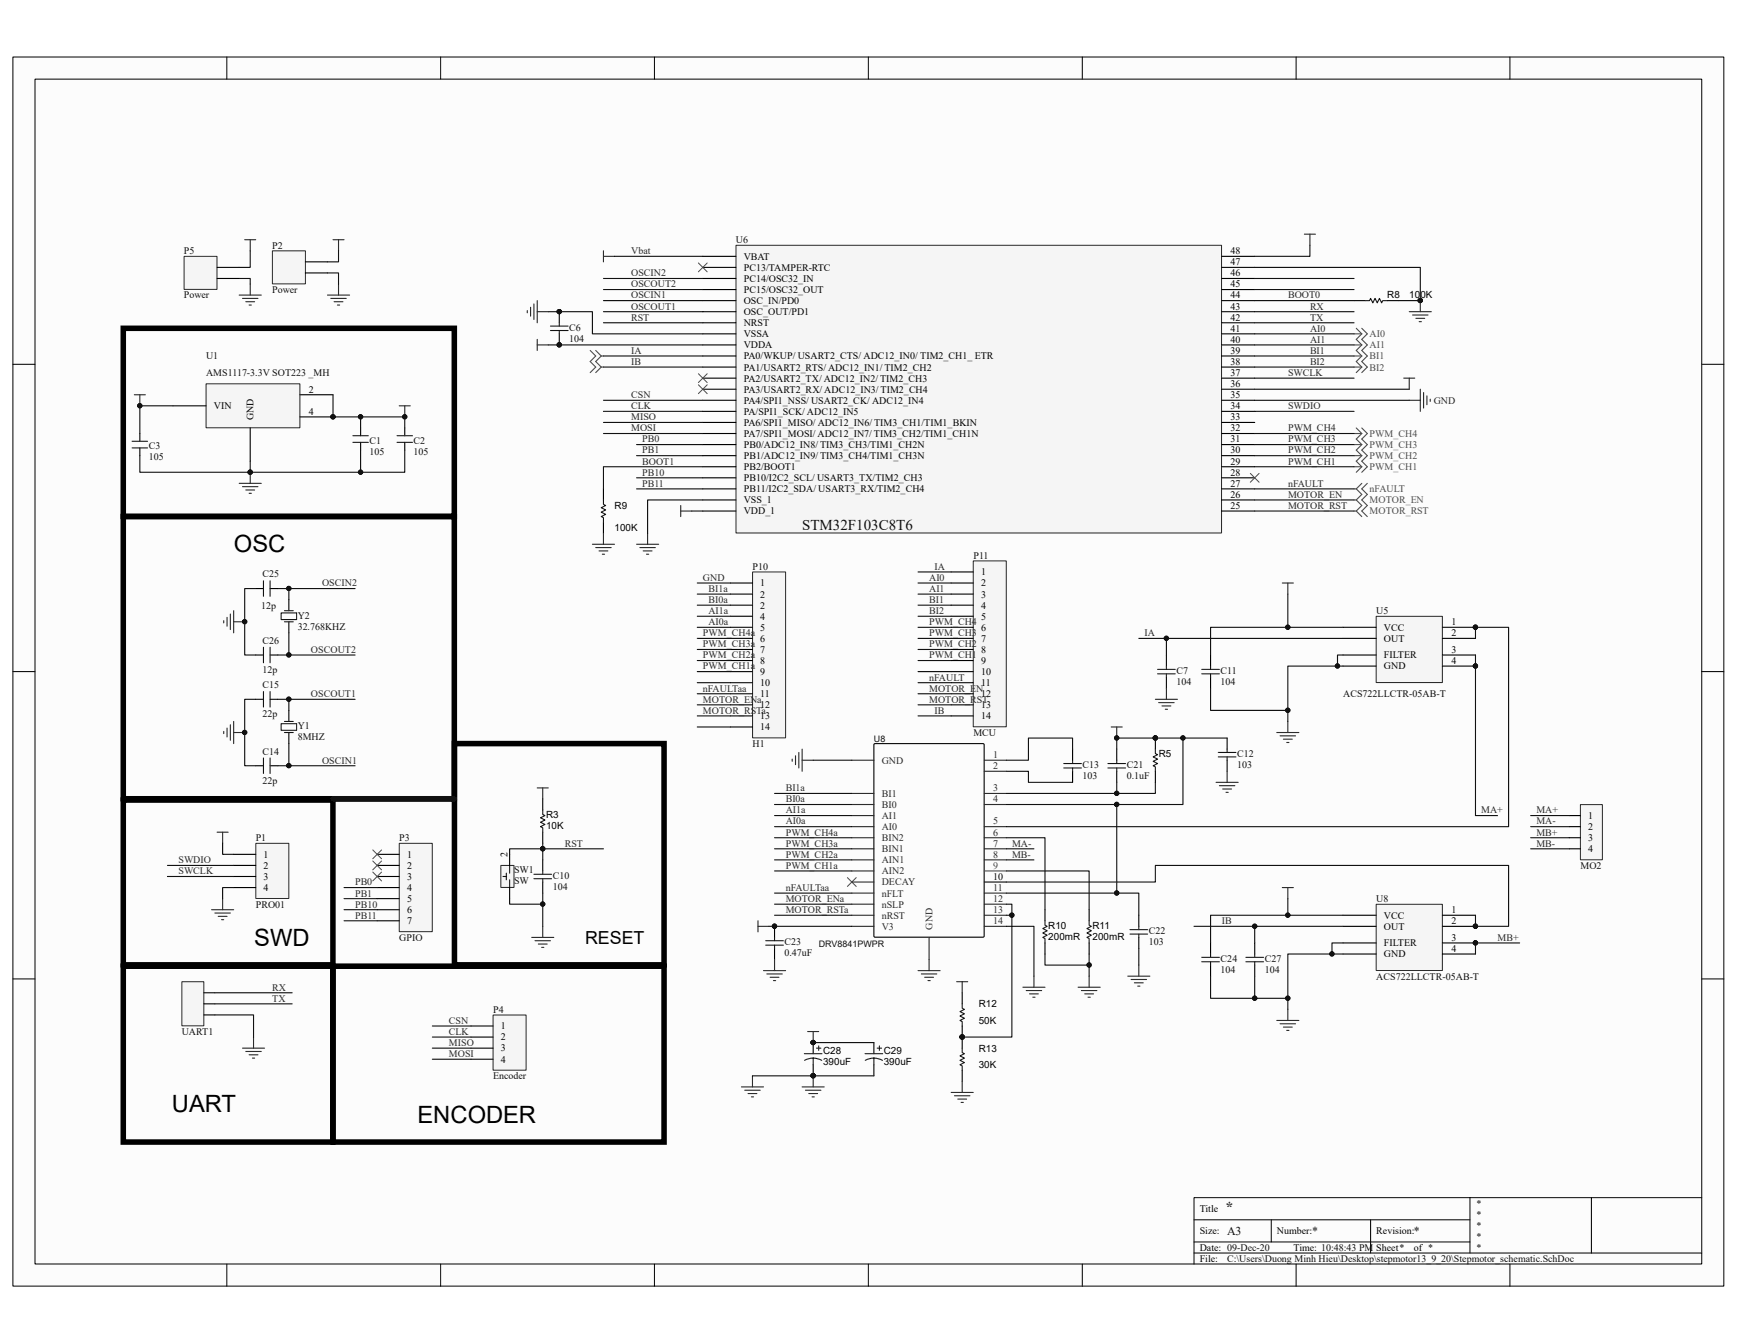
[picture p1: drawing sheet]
<svg xmlns="http://www.w3.org/2000/svg" width="279mm" height="216mm" viewBox="0 0 279 216" stroke-linecap="round" stroke-linejoin="round" font-family="sans-serif">
<path d="M2.1 9.2h275.2v197.6h-275.2z" fill="#fcfcfc"/>
<path d="M2.1 9.2h275.2v197.6h-275.2z" fill="none" stroke="#000" stroke-width=".16"/>
<path d="M5.7 12.7h268v190.5h-268z" fill="#fcfcfc"/>
<g fill="none" stroke="#000" stroke-width=".16">
<path d="M5.6 12.7h268.1v190.5h-268.1zM36.5 9.2v3.5M70.9 9.2v3.5M105.3 9.2v3.5M139.7 9.2v3.5M174.1 9.2v3.5M208.5 9.2v3.5M242.9 9.2v3.5M2.1 58.6h3.5M273.7 58.6h3.6M2.1 108h3.5M273.7 108h3.6"/>
<path d="M2.1 157.4h3.5M273.7 157.4h3.6M192.1 196.1h44.3M192.1 199.7h44.3M204.5 196.1v3.6M220.5 196.1v5.3M236.4 192.5v8.9M256 192.5h-63.9v10.7M273.7 192.5h-17.7v8.9M36.5 203.2v3.6M70.9 203.2v3.6M105.3 203.2v3.6"/>
<path d="M139.7 203.2v3.6M174.1 203.2v3.6M192.1 201.4h81.6M208.5 203.2v3.6M242.9 203.2v3.6"/>
</g>
<path d="M86.4 126.7h1.8M87.3 126.7v1.7M85.5 150.7h3.6M86.1 151.2h2.4M86.6 151.8h1.4M87.1 152.3h.4M87.3 148.9v1.8M39 168.5h3.6M39.5 169h2.5M40.1 169.6h1.4M40.6 170.1h.4M40.8 166.7v1.8" fill="none" stroke="#262626" stroke-width=".18"/>
<path d="M87.3 128.4v1.8M87.3 133.8v1.8M87.3 138.2v1.8M87.3 141.8v1.8" fill="none" stroke="#000" stroke-width=".18"/>
<path d="M87.3 130.2v.7l.4 .2-.8 .4 .8 .3-.8 .4 .8 .3-.8 .4 .4 .2v.7M85.9 140.5h2.8M85.9 141.3h2.8M87.3 140v.5M87.3 141.3v.5" fill="none" stroke="#1c1c1c" stroke-width=".18"/>
<path d="M19.8 155.3h33.7v28.3h-33.7z" fill="none" stroke="#000" stroke-width=".89"/>
<path d="M118.4 39.5h78.1v46.2h-78.1z" fill="#f5f5f5"/>
<path d="M118.4 39.4h78.1v46.3h-78.1z" fill="none" stroke="#262626" stroke-width=".16"/>
<g fill="none" stroke="#000" stroke-width=".18">
<path d="M90 50.1v1.8M90 53.7v1.8M113 41.2h5.4M113 43h5.4M113 44.8h5.4M113 46.5h5.4M113 48.3h5.4M113 50.1h5.4M113 51.9h5.4M113 53.7h5.4M113 55.5h5.4M113 57.2h5.4"/>
<path d="M113 59h5.4M196.5 41.2h5.3M196.5 43h5.3M196.5 44.8h5.3M196.5 46.5h5.3M196.5 48.3h5.3M196.5 50.1h5.3M196.5 51.9h5.3M196.5 53.7h5.3M196.5 55.5h5.3M196.5 57.2h5.3M196.5 59h5.3"/>
<path d="M217.8 48.3h1.8M223.1 48.3h1.8M97.1 78.6v1.8M113 60.8h5.4M113 62.6h5.4M113 64.4h5.4M113 66.1h5.4M113 67.9h5.4M113 69.7h5.4M113 71.5h5.4M113 73.3h5.4M113 75h5.4"/>
<path d="M113 76.8h5.4M113 78.6h5.4M196.5 60.8h5.3M196.5 62.6h5.3M196.5 64.4h5.3M196.5 66.1h5.3M196.5 67.9h5.3M196.5 69.7h5.3M196.5 71.5h5.3M196.5 73.3h5.3M196.5 75h5.3M196.5 76.8h5.3"/>
<path d="M196.5 78.6h5.3M97.1 83.9v1.8M113 80.4h5.4M113 82.2h5.4M196.5 80.4h5.3M196.5 82.2h5.3"/>
</g>
<g fill="none" stroke="#262626" stroke-width=".18">
<path d="M209.8 37.6h1.8M210.7 37.6v1.8M84.8 49.9v.4M85.3 49.4v1.4M85.9 48.9v2.5M86.4 48.3v3.6M86.4 54.6v1.7M86.4 55.5h1.8M86.4 50.1h1.8M226.7 50.1h3.5M227.2 50.6h2.5M227.7 51.2h1.5"/>
<path d="M228.3 51.7h.3M228.5 48.3v1.8M225.8 60.8h1.8M226.7 60.8v1.8M226.7 64.4h1.8M228.5 62.6v3.5M229 63.1v2.5M229.5 63.6v1.5M230.1 64.2v.3M95.3 87.5h3.5M95.8 88h2.5M96.4 88.6h1.4"/>
<path d="M96.9 89.1h.3M97.1 85.7v1.8M102.4 87.5h3.5M102.9 88h2.5M103.5 88.6h1.4M104 89.1h.3M104.2 85.7v1.8M109.5 81.3v1.7M109.5 82.2h1.8"/>
</g>
<g fill="#0e0e0e" stroke="#0e0e0e" stroke-width=".16">
<circle cx="228.5" cy="48.3" r=".34"/>
<circle cx="90" cy="50.1" r=".34"/>
<circle cx="90" cy="55.4" r=".34"/>
</g>
<g fill="none" stroke="#4c4c4c" stroke-width=".18">
<path d="M94.9 56.3l.9 .9-.9 .9 .9 .9-.9 .9M95.8 56.3l.9 .9M96.7 57.2l-.9 .9 .9 .9M96.7 57.2h.4M96.7 59l-.9 .9M96.7 59h.4M217.8 57.2h1.2M217.8 59h1.2M217.8 55.5h1.2M217.8 53.7h1.2M218.2 52.8l.8 .9M219 55.5l-.8 .8 .8 .9"/>
<path d="M219 53.7l-.8 .9 .8 .9M219 52.8l.9 .9-.9 .9 .9 .9-.9 .8 .9 .9-.9 .9 .9 .9-.9 .9M219 57.2l-.8 .9 .8 .9M219 59l-.8 .9M217.8 75h1.2M217.8 73.3h1.2M217.8 71.5h1.2M217.8 69.7h1.2M217.8 78.6h.4M218.2 68.8l.8 .9M218.2 78.6l.8 .9-.8 .9M219 75l-.8 .9"/>
<path d="M219 73.3l-.8 .8 .8 .9M219 68.8l.9 .9-.9 .9 .9 .9-.9 .9 .9 .9-.9 .8 .9 .9-.9 .9M219 71.5l-.8 .9 .8 .9M219 69.7l-.8 .9 .8 .9M219 77.7l-.8 .9M219.9 77.7l-.9 .9 .9 .9-.9 .9 .9 .9-.9 .9 .9 .8M217.8 80.4h.4M217.8 82.2h.4M218.2 80.4l.8 .9-.8 .9M218.2 82.2l.8 .8"/>
</g>
<path d="M88.5 53.1h2.9M88.5 52.4h2.9M90 51.9v.5M90 53.1v.6M219.6 48.3h.7l.2-.3 .3 .7 .4-.7 .3 .7 .4-.7 .3 .7 .2-.4h.7M97.1 80.4v.7l.3 .2-.7 .3 .7 .4-.7 .3 .7 .4-.7 .3 .4 .2v.7" fill="none" stroke="#1c1c1c" stroke-width=".18"/>
<path d="M29.3 157.8h3.5v7.1h-3.5z" fill="#f5f5f5"/>
<path d="M29.3 157.8h3.5v7.1h-3.5z" fill="none" stroke="#262626" stroke-width=".16"/>
<path d="M32.8 159.6h1.8M32.8 163.2h1.8M32.8 161.4h1.8" fill="none" stroke="#000" stroke-width=".18"/>
<path d="M97.1 40.3v1.8M97.1 41.2h1.7" fill="none" stroke="#262626" stroke-width=".18"/>
<path d="M41.2 135.6h5.3v8.8h-5.3z" fill="#f5f5f5"/>
<path d="M41.1 135.6h5.4v8.8h-5.4z" fill="none" stroke="#262626" stroke-width=".16"/>
<g fill="none" stroke="#000" stroke-width=".18">
<path d="M41.1 94.6h1.3M43.4 94.6h1.3M46.5 96.4v1.8M46.5 100v1.7M41.1 112.4h1.3M41.1 105.3h1.3M43.4 112.4h1.3M43.4 105.3h1.3M46.5 114.2v1.8M46.5 117.8v1.7M37.6 137.3h3.5M37.6 139.1h3.5"/>
<path d="M41.1 123.1h1.3M43.4 123.1h1.3M37.6 140.9h3.5M37.6 142.7h3.5"/>
</g>
<g fill="none" stroke="#262626" stroke-width=".18">
<path d="M36 99.8v.3M36.5 99.2v1.5M37.1 98.7v2.5M37.6 98.2v3.5M37.6 100h1.8M36 117.6v.3M36.5 117v1.5M37.1 116.5v2.5M37.6 116v3.5M37.6 117.8h1.8M34.9 133.8h1.8M35.8 133.8v1.8"/>
<path d="M34 146.2h3.6M34.6 146.8h2.5M35.1 147.3h1.4M35.6 147.8h.4M35.8 144.5v1.7"/>
</g>
<g fill="none" stroke="#1c1c1c" stroke-width=".18">
<path d="M42.4 93.4v2.5M43.4 93.4v2.5M45.2 98.5h2.5v1.1h-2.5zM45.8 100h1.4M45.8 98.2h1.4M42.4 104.1v2.4M42.4 111.2v2.5M43.4 104.1v2.4M43.4 111.2v2.5M45.2 116.3h2.5v1.1h-2.5zM45.8 117.8h1.4M45.8 116h1.4"/>
<path d="M42.4 121.9v2.4M43.4 121.9v2.4"/>
</g>
<g fill="#0e0e0e" stroke="#0e0e0e" stroke-width=".16">
<circle cx="39.4" cy="117.7" r=".34"/>
<circle cx="39.4" cy="99.9" r=".34"/>
</g>
<path d="M19.8 83h53.3v45.4h-53.3zM73.1 119.5h33.7v35.6h-33.7zM19.8 128.6h33.7v26.5h-33.7z" fill="none" stroke="#000" stroke-width=".89"/>
<path d="M64.2 135.6h5.3v14.2h-5.3z" fill="#f5f5f5"/>
<path d="M64.2 135.6h5.3v14.2h-5.3z" fill="none" stroke="#262626" stroke-width=".16"/>
<path d="M60.7 137.3h3.5M60.7 139.1h3.5M60.7 140.9h3.5M60.7 142.7h3.5M60.7 144.5h3.5M60.7 146.2h3.5M60.7 148h3.5" fill="none" stroke="#000" stroke-width=".18"/>
<path d="M53.6 155.3h53.2v28.3h-53.2z" fill="none" stroke="#000" stroke-width=".89"/>
<path d="M221.4 99.1h10.6v10.6h-10.6z" fill="#f5f5f5"/>
<path d="M221.4 99.1h10.6v10.6h-10.6z" fill="none" stroke="#262626" stroke-width=".16"/>
<path d="M194.7 105.3v1.8M194.7 108.9v1.7M216 100.8h5.4M216 102.6h5.4M216 105.3h5.4M216 107.1h5.4M232 100.8h5.3M232 102.6h5.3M232 105.3h5.3M232 107.1h5.3" fill="none" stroke="#000" stroke-width=".18"/>
<g fill="#0e0e0e" stroke="#0e0e0e" stroke-width=".16">
<circle cx="237.3" cy="100.8" r=".34"/>
<circle cx="237.3" cy="107.1" r=".34"/>
</g>
<path d="M205.4 117.8h3.5M205.9 118.3h2.5M206.4 118.8h1.5M207 119.4h.3M207.2 116v1.8" fill="none" stroke="#262626" stroke-width=".18"/>
<path d="M193.3 107.6h2.8M193.3 108.3h2.8M194.7 107.1v.5M194.7 108.3v.6" fill="none" stroke="#1c1c1c" stroke-width=".18"/>
<path d="M221.4 145.4h10.6v10.6h-10.6z" fill="#f5f5f5"/>
<path d="M221.4 145.4h10.6v10.6h-10.6z" fill="none" stroke="#262626" stroke-width=".16"/>
<g fill="none" stroke="#000" stroke-width=".18">
<path d="M168.1 146.2v1.8M168.1 151.6v1.8M175.2 146.2v1.8M175.2 151.6v1.8M194.7 151.6v1.8M194.7 155.1v1.8M216 147.1h5.4M216 148.9h5.4M216 151.6h5.4M216 153.4h5.4M232 147.1h5.3M232 148.9h5.3"/>
<path d="M232 151.6h5.3M232 153.4h5.3M130.8 167.6v1.8M130.8 171.2v1.8"/>
</g>
<g fill="#0e0e0e" stroke="#0e0e0e" stroke-width=".16">
<circle cx="237.3" cy="148.9" r=".34"/>
<circle cx="237.3" cy="151.6" r=".34"/>
<circle cx="130.8" cy="167.6" r=".34"/>
<circle cx="130.8" cy="172.9" r=".34"/>
</g>
<path d="M173.4 158.7h3.6M173.9 159.2h2.5M174.5 159.8h1.4M175.2 156.9v1.8M206.3 142.7h1.7M207.2 142.7v1.8M175 160.3h.4M205.4 164h3.5M205.9 164.6h2.5M206.4 165.1h1.5M207 165.7h.3M207.2 162.3v1.7" fill="none" stroke="#262626" stroke-width=".18"/>
<path d="M168.1 148v.7l.3 .2-.7 .4 .7 .3-.7 .4 .7 .3-.7 .4 .4 .2v.7M175.2 148v.7l.3 .2-.7 .4 .7 .3-.7 .4 .7 .3-.7 .4 .4 .2v.7M193.3 153.9h2.8M193.3 154.6h2.8M194.7 153.4v.5M194.7 154.6v.5M129.4 169.4h2.8M130.8 170.1l.7 .1 .7 .3M130.8 170.1l-.7 .1-.7 .3M130.8 170.1v1.1M131.3 168.5h.7M131.7 168.1v.8" fill="none" stroke="#1c1c1c" stroke-width=".18"/>
<path d="M254.2 129.4h3.5v8.8h-3.5z" fill="#f5f5f5"/>
<path d="M254.2 129.3h3.5v8.9h-3.5z" fill="none" stroke="#262626" stroke-width=".16"/>
<g fill="none" stroke="#000" stroke-width=".18">
<path d="M185.8 118.7v1.7M187.6 105.3v1.8M187.6 108.9v1.7M197.4 118.7v1.7M172.5 120.4v1.8M172.5 124v1.8M179.6 120.4v1.8M179.6 124v1.8M185.8 124v1.8M197.4 122.2v1.8M252.4 131.1h1.8M252.4 132.9h1.8"/>
<path d="M252.4 134.7h1.8M252.4 136.5h1.8M124.6 148.9v1.8M124.6 152.5v1.8M154.8 159.6v1.8M183.2 147.1v1.8M183.2 150.7v1.8M201.8 151.6v1.8M201.8 155.1v1.8M140.6 167.6v1.8M140.6 171.2v1.8M154.8 164.9v3.6"/>
<path d="M154.8 172.1v1.7"/>
</g>
<g fill="none" stroke="#1c1c1c" stroke-width=".18">
<path d="M186.2 107.6h2.8M186.2 108.3h2.8M187.6 107.1v.5M187.6 108.3v.6M171.1 122.7h2.8M171.1 123.5h2.8M172.5 122.2v.5M172.5 123.5v.5M178.2 122.7h2.8M178.2 123.5h2.8M179.6 122.2v.5M179.6 123.5v.5"/>
<path d="M185.8 120.4v.7l.4 .2-.7 .4 .7 .3-.7 .4 .7 .3-.7 .4 .3 .2v.7M196 121h2.8M196 121.7h2.8M197.4 120.4v.6M197.4 121.7v.5M123.2 151.2h2.8M123.2 151.9h2.8M124.6 150.7v.5M124.6 151.9v.6M181.8 149.5h2.8M181.8 150.2h2.8M183.2 148.9v.6"/>
<path d="M183.2 150.2v.5M200.4 153.9h2.8M200.4 154.6h2.8M201.8 153.4v.5M201.8 154.6v.5M139.1 169.4h2.9M140.6 170.1v1.1M140.6 170.1l.7 .1 .6 .3M140.6 170.1l-.8 .1-.6 .3M141.1 168.5h.7M141.5 168.1v.8M154.8 161.4v.7l.3 .2-.7 .3 .7 .4-.7 .3 .7 .4-.7 .3 .4 .2v.7"/>
<path d="M154.8 168.5v.7l.3 .2-.7 .3 .7 .4-.7 .4 .7 .3-.7 .4 .4 .1v.8"/>
</g>
<g fill="none" stroke="#262626" stroke-width=".18">
<path d="M206.3 93.7h1.7M207.2 93.7v1.8M178.7 116.9h1.8M179.6 116.9v1.8M185.8 112.4h3.6M186.4 113h2.5M186.9 113.5h1.4M187.4 114h.4M187.6 110.6v1.8M195.6 125.8h3.6M196.1 126.3h2.5M196.7 126.8h1.4"/>
<path d="M197.2 127.4h.4M197.4 124v1.8M121.9 148v1.8M121.9 148.9h1.8M122.8 156h3.6M123.3 156.6h2.5M123.9 157.1h1.4M124.4 157.6h.4M124.6 154.3v1.7M153.9 157.8h1.8M154.8 157.8v1.8M164.5 158.7h3.6"/>
<path d="M165.1 159.2h2.5M165.6 159.8h1.4M166.3 156.9v1.8M181.4 156.9h3.6M181.9 157.5h2.5M182.5 158h1.4M183 158.5h.4M183.2 155.1v1.8M119.3 174.7h3.5M119.8 175.3h2.5M120.3 175.8h1.4M120.9 176.3h.3"/>
<path d="M121 173v1.7M129 174.7h3.6M129.6 175.3h2.4M129.9 165.8h1.8M130.1 175.8h1.4M130.6 176.3h.4M130.8 165.8v1.8M130.8 173v1.7M153 175.6h3.5M153.5 176.2h2.5M154.1 176.7h1.4M154.6 177.2h.3"/>
<path d="M154.8 173.8v1.8M166.1 160.3h.4"/>
</g>
<g fill="#0e0e0e" stroke="#0e0e0e" stroke-width=".16">
<circle cx="179.6" cy="118.6" r=".34"/>
<circle cx="185.8" cy="118.6" r=".34"/>
<circle cx="124.6" cy="148.9" r=".34"/>
<circle cx="154.8" cy="166.7" r=".34"/>
<circle cx="130.8" cy="167.6" r=".34"/>
<circle cx="130.8" cy="172.9" r=".34"/>
</g>
<path d="M33.2 61.7h15v7.1h-15z" fill="#f5f5f5"/>
<path d="M33.1 61.7h15.1v7.1h-15.1z" fill="none" stroke="#262626" stroke-width=".16"/>
<path d="M22.5 69.7v1.2M22.5 72v1.3M27.8 65.2h5.3M40.2 68.8v5.3M48.2 63.5h5.4M48.2 67h5.4M58 68.8v1.2M58 71.1v1.3M65.1 68.8v1.2M65.1 71.1v1.3" fill="none" stroke="#000" stroke-width=".18"/>
<g fill="#0e0e0e" stroke="#0e0e0e" stroke-width=".16">
<circle cx="53.6" cy="67" r=".34"/>
<circle cx="22.5" cy="65.2" r=".34"/>
<circle cx="40.2" cy="75.9" r=".34"/>
<circle cx="65.1" cy="67" r=".34"/>
</g>
<g fill="none" stroke="#262626" stroke-width=".18">
<path d="M39.4 38.5h1.7M40.2 38.5v1.8M38.5 47.4h3.5M39 48h2.5M39.5 48.5h1.5M40.1 49h.3M40.2 45.7v1.7M21.6 63.5h1.8M22.5 63.5v1.7M38.5 77.7h3.5M39 78.2h2.5M39.5 78.8h1.5"/>
<path d="M40.1 79.3h.3M40.2 75.9v1.8M64.2 65.2h1.8M65.1 65.2v1.8M127.4 122v.4M128 121.5v1.4M128.5 121v2.5M129 120.4v3.6M129 122.2h1.8"/>
</g>
<path d="M21.3 72h2.4M21.3 70.9h2.4M56.8 71.1h2.4M56.8 70h2.4M63.9 71.1h2.4M63.9 70h2.4" fill="none" stroke="#1c1c1c" stroke-width=".18"/>
<path d="M19.8 52.8h53.3v30.2h-53.3z" fill="none" stroke="#000" stroke-width=".89"/>
<path d="M80.6 139.1h2.1v3.6h-2.1z" fill="#f5f5f5"/>
<path d="M80.6 139.1h2.1v3.6h-2.1z" fill="none" stroke="#262626" stroke-width=".16"/>
<path d="M82 139.1v1.3M80.9 140.9h.5M81.4 140.4v1M82 141.4v1.3" fill="none" stroke="#151515" stroke-width=".18"/>
<path d="M82 137.3v1.8M82 142.7v1.8" fill="none" stroke="#000" stroke-width=".18"/>
<path d="M53.6 38.5h1.7M54.5 38.5v1.8M52.7 47.4h3.5M53.2 48h2.5M53.7 48.5h1.5M54.3 49h.3M54.5 45.7v1.7" fill="none" stroke="#262626" stroke-width=".18"/>
<path d="M29.6 41.2h5.3v5.3h-5.3z" fill="#f5f5f5"/>
<path d="M29.6 41.2h5.3v5.3h-5.3z" fill="none" stroke="#262626" stroke-width=".16"/>
<path d="M34.9 44.8h3.6M34.9 43h3.6" fill="none" stroke="#000" stroke-width=".18"/>
<path d="M43.8 40.3h5.3v5.3h-5.3z" fill="#f5f5f5"/>
<path d="M43.8 40.3h5.3v5.3h-5.3z" fill="none" stroke="#262626" stroke-width=".16"/>
<path d="M49.1 43.9h3.6M49.1 42.1h3.6" fill="none" stroke="#000" stroke-width=".18"/>
<path d="M79.3 163.2h5.3v8.8h-5.3z" fill="#f5f5f5"/>
<path d="M79.3 163.2h5.3v8.8h-5.3z" fill="none" stroke="#262626" stroke-width=".16"/>
<path d="M75.8 164.9h3.5M75.8 166.7h3.5M75.8 168.5h3.5M75.8 170.3h3.5" fill="none" stroke="#000" stroke-width=".18"/>
<path d="M201.1 76.1l1.4 1.4M202.5 76.1l-1.4 1.4M136.3 141.1l1.4 1.4M137.7 141.1l-1.4 1.4" fill="none" stroke="#4c4c4c" stroke-width=".16"/>
<path d="M121.1 92h5.3v26.6h-5.3z" fill="#f5f5f5"/>
<path d="M121.1 91.9h5.3v26.7h-5.3z" fill="none" stroke="#262626" stroke-width=".16"/>
<g fill="none" stroke="#000" stroke-width=".18">
<path d="M117.5 93.7h3.5M117.5 95.5h3.5M117.5 97.3h3.5M117.5 99.1h3.5M117.5 100.8h3.5M117.5 102.6h3.5M117.5 104.4h3.5M117.5 106.2h3.5M117.5 108h3.5M117.5 109.7h3.5M117.5 111.5h3.5M117.5 113.3h3.5"/>
<path d="M117.5 115.1h3.5M117.5 116.9h3.5"/>
</g>
<path d="M156.6 90.2h5.3v26.6h-5.3z" fill="#f5f5f5"/>
<path d="M156.5 90.2h5.4v26.6h-5.4z" fill="none" stroke="#262626" stroke-width=".16"/>
<g fill="none" stroke="#000" stroke-width=".18">
<path d="M153 91.9h3.5M153 93.7h3.5M153 95.5h3.5M153 97.3h3.5M153 99.1h3.5M140.6 119.6h17.7v31h-17.7zM153 100.8h3.5M153 102.6h3.5M153 104.4h3.5M153 106.2h3.5M153 108h3.5M153 109.7h3.5"/>
<path d="M153 111.5h3.5M153 113.3h3.5M153 115.1h3.5M158.3 141.8h3.6"/>
</g>
<path d="M112.3 42.3l1.5 1.4M113.8 42.3l-1.5 1.4M112.3 60.1l1.5 1.4M112.3 61.9l1.5 1.4M113.8 60.1l-1.5 1.4M113.8 61.9l-1.5 1.4M60 136.6l1.4 1.5M60 138.4l1.4 1.4M61.4 136.6l-1.4 1.5M61.4 138.4l-1.4 1.4M60 140.2l1.4 1.4M61.4 140.2l-1.4 1.4" fill="none" stroke="#4c4c4c" stroke-width=".16"/>
<g fill="none" stroke="#292929" stroke-width=".18">
<path d="M137 122.2h3.6M137 129.3h3.6M137 127.6h3.6M137 138.2h3.6M137 132.9h3.6M137 134.7h3.6M137 136.5h3.6M137 131.1h3.6M158.3 122.2h3.6M158.3 129.3h3.6M158.3 124h3.6M158.3 127.6h3.6"/>
<path d="M158.3 138.2h3.6M158.3 132.9h3.6M158.3 134.7h3.6M158.3 136.5h3.6M137 148.9h3.6M137 143.6h3.6M137 147.1h3.6M137 145.4h3.6M137 141.8h3.6M137 140h3.6M149.4 150.7v3.6M158.3 148.9h3.6"/>
<path d="M158.3 143.6h3.6M158.3 147.1h3.6M158.3 145.4h3.6"/>
</g>
<path d="M158.3 140h3.6" fill="none" stroke="#4c4c4c" stroke-width=".18"/>
<path d="M147.7 156h3.5M148.2 156.6h2.5M148.7 157.1h1.5M149.3 157.6h.3M149.4 154.3v1.7" fill="none" stroke="#262626" stroke-width=".18"/>
<g fill="none" stroke="#0e0e0e" stroke-width=".18">
<path d="M210.7 39.4v1.8h-8.9M38.5 44.8h1.7v.9M40.2 40.3v2.7h-1.7M52.7 43.9h1.8v1.8M54.5 40.3v1.8h-1.8M88.2 50.1h7.1v3.6h17.7M88.2 55.5h24.8M97.1 48.3h15.9M97.1 50.1h15.9M97.1 51.9h15.9M97.1 44.8h15.9M97.1 46.5h15.9"/>
<path d="M97.1 57.2h15.9M97.1 59h15.9M98.8 41.2h14.2M201.8 43h26.7v5.3h-3.6M201.8 48.3h16M201.8 50.1h16M201.8 51.9h16M201.8 44.8h16M201.8 46.5h16M201.8 57.2h16M201.8 59h16M201.8 55.5h16"/>
<path d="M201.8 53.7h16M27.8 65.2h-5.3v4.5M40.2 74.1v1.8M53.6 63.5v3.5h11.5v1.8M58 67v1.8M58 72.4v3.5M65.1 72.4v3.5h-42.6v-2.6M97.1 69.7h15.9M97.1 64.4h15.9M97.1 67.9h15.9M97.1 66.1h15.9M102.4 73.3h10.6"/>
<path d="M102.4 71.5h10.6M102.4 78.6h10.6M102.4 76.8h10.6M113 75h-15.9v3.6M201.8 75h16M201.8 73.3h16M201.8 71.5h16M201.8 69.7h16M201.8 62.6h24.9M201.8 64.4h24.9M201.8 66.1h16M201.8 60.8h16"/>
<path d="M201.8 78.6h16M41.1 94.6h-1.7v10.7h1.7M44.7 94.6h12.4M46.5 94.6v1.8M111.3 82.2h1.7M112.2 93.7h5.3M112.2 95.5h5.3M112.2 97.3h5.3M112.2 99.1h5.3M113 80.4h-8.8v5.3M147.7 93.7h5.3M147.7 95.5h5.3"/>
<path d="M147.7 97.3h5.3M147.7 99.1h5.3M147.7 91.9h5.3M201.8 80.4h16M201.8 82.2h16M207.2 95.5v5.3h-12.5v4.5M41.1 112.4h-1.7v10.7h1.7M44.7 112.4h12.4M44.7 105.3h12.4M46.5 101.7v3.6M46.5 112.4v1.8M46.5 119.5v3.6"/>
<path d="M112.2 100.8h5.3M112.2 102.6h5.3M112.2 104.4h5.3M112.2 106.2h5.3M112.2 108h5.3M112.2 109.7h5.3M112.2 111.5h5.3M112.2 113.3h5.3M112.2 115.1h5.3M112.2 116.9h5.3M147.7 100.8h5.3M147.7 102.6h5.3"/>
<path d="M147.7 104.4h5.3M147.7 106.2h5.3M147.7 108h5.3M147.7 109.7h5.3M147.7 111.5h5.3M147.7 113.3h5.3M147.7 115.1h5.3M183.2 102.6h4.4M190.3 118.7h7.1M194.7 110.6v3.6h12.5M207.2 100.8h8.8M216 107.1h-8.8v8.9"/>
<path d="M216 102.6h-28.4v2.7M216 105.3h-.9v1.8M237.3 102.6v-1.8h5.4v32.1h-80.8M237.3 105.3v25.8h3.6M26.9 139.1h10.7M35.8 135.6v1.7h1.8M44.7 123.1h12.4M87.3 135.6v2.6M97.1 136.5h-15.1v.8M124.6 138.2h12.4M124.6 134.7h12.4M124.6 136.5h12.4"/>
<path d="M124.6 132.9h12.4M124.6 131.1h12.4M124.6 129.3h12.4M124.6 127.6h12.4M130.8 122.2h6.2M161.9 124h3.5v1.8h7.1M161.9 134.7h6.2v11.5M161.9 138.2h4.4M161.9 136.5h4.4M172.5 120.4v-1.7h-7.1v3.5h-3.5M179.6 120.4v-1.7h10.7v10.6h-28.4M179.6 129.3v14.3h-17.7"/>
<path d="M179.6 125.8v1.8M185.8 125.8v1.8h-23.9M246.2 134.7h6.2M246.2 136.5h6.2M246.2 132.9h6.2M246.2 131.1h6.2M26.9 140.9h10.7M34.6 159.6h12.4M37.6 142.7h-1.8v1.8M55.3 142.7h5.4M55.3 144.5h5.4M55.3 146.2h5.4"/>
<path d="M55.3 148h5.4M82 144.5v.9h5.3M87.3 143.6v5.3M123.7 148.9h13.3M124.6 140h12.4M124.6 143.6h12.4M124.6 145.4h12.4M124.6 147.1h12.4M161.9 141.8h23.9v-2.7h56.9v9.8h-5.4v-1.8M161.9 148.9h4.4v8M161.9 145.4h.9v21.3h-8M161.9 140h13.3v6.2"/>
<path d="M161.9 147.1h.9M168.1 153.4v1.7h7.1v1.8M175.2 153.4v1.7M179.6 143.6h3.6v3.5M183.2 152.5v2.6M192.1 148.9h23.9M194.7 156.9v3.6h12.5M201.8 148.9v2.7M201.8 156.9v3.6M207.2 144.5v2.6h8.8M207.2 147.1h-12.5v4.5M216 153.4h-8.8v8.9"/>
<path d="M216 151.6h-1.7v1.8M244.4 151.6h-7.1v1.8M34.6 163.2h6.2v3.5M34.6 161.4h12.4M69.5 166.7h6.3M69.5 168.5h6.3M69.5 170.3h6.3M69.5 164.9h6.3M121 173h19.6M130.8 167.6h9.8"/>
</g>
<g fill="#0e0e0e" stroke="#0e0e0e" stroke-width=".16">
<circle cx="228.5" cy="48.3" r=".34"/>
<circle cx="39.4" cy="117.7" r=".34"/>
<circle cx="46.5" cy="123.1" r=".34"/>
<circle cx="46.5" cy="112.4" r=".34"/>
<circle cx="39.4" cy="99.9" r=".34"/>
<circle cx="46.5" cy="105.3" r=".34"/>
<circle cx="46.5" cy="94.6" r=".34"/>
<circle cx="90" cy="50.1" r=".34"/>
<circle cx="90" cy="55.4" r=".34"/>
<circle cx="215.1" cy="107.1" r=".34"/>
<circle cx="207.1" cy="114.2" r=".34"/>
<circle cx="187.6" cy="102.6" r=".34"/>
<circle cx="214.2" cy="153.3" r=".34"/>
<circle cx="207.1" cy="160.5" r=".34"/>
<circle cx="207.1" cy="147.1" r=".34"/>
<circle cx="201.8" cy="160.5" r=".34"/>
<circle cx="237.3" cy="100.8" r=".34"/>
<circle cx="237.3" cy="148.9" r=".34"/>
<circle cx="237.3" cy="151.6" r=".34"/>
<circle cx="175.2" cy="155.1" r=".34"/>
<circle cx="179.6" cy="118.6" r=".34"/>
<circle cx="185.8" cy="118.6" r=".34"/>
<circle cx="179.6" cy="127.5" r=".34"/>
<circle cx="179.6" cy="143.6" r=".34"/>
<circle cx="179.6" cy="129.3" r=".34"/>
<circle cx="190.3" cy="118.6" r=".34"/>
<circle cx="154.8" cy="166.7" r=".34"/>
<circle cx="162.8" cy="147.1" r=".34"/>
<circle cx="201.8" cy="148.9" r=".34"/>
<circle cx="237.3" cy="107.1" r=".34"/>
<circle cx="130.8" cy="167.6" r=".34"/>
<circle cx="130.8" cy="172.9" r=".34"/>
<circle cx="207.1" cy="100.8" r=".34"/>
<circle cx="124.6" cy="148.9" r=".34"/>
<circle cx="58" cy="75.9" r=".34"/>
<circle cx="58" cy="67" r=".34"/>
<circle cx="65.1" cy="67" r=".34"/>
<circle cx="53.6" cy="67" r=".34"/>
<circle cx="22.5" cy="65.2" r=".34"/>
<circle cx="40.2" cy="75.9" r=".34"/>
<circle cx="87.3" cy="136.4" r=".34"/>
<circle cx="87.3" cy="145.3" r=".34"/>
</g>
<path d="M53.6 128.4h19.5" fill="none" stroke="#0e0e0e" stroke-width=".89"/>
<g font-size="3.8">
<text x="37.6" y="88.8">OSC</text>
<text x="40.9" y="152">SWD</text>
<text x="27.6" y="178.7">UART</text>
<text x="67.1" y="180.5">ENCODER</text>
</g>
<text font-size="2.9" x="94.1" y="151.7">RESET</text>
<text font-size="2.4" fill="#0e0e0e" x="129" y="85.2">STM32F103C8T6</text>
<text font-size="2.4" fill="#262626" x="197" y="194.9">*</text>
<g font-size="1.9" fill="#0e0e0e">
<text x="197.4" y="198.5">A3</text>
<text x="211.1" y="198.5">*</text>
<text x="227.4" y="198.5">*</text>
</g>
<g font-size="1.6" fill="#0e0e0e">
<text x="29.6" y="40.9">P5</text>
<text x="43.8" y="40">P2</text>
<text x="118.4" y="39.1">U6</text>
<text x="29.6" y="48">Power</text>
<text x="43.8" y="47.1">Power</text>
<text x="91.6" y="53.1">C6</text>
<text x="33.2" y="57.8">U1</text>
<text x="91.6" y="54.9">104</text>
<text x="33.2" y="60.5">AMS1117-3.3V SOT223 _MH</text>
<text x="59.4" y="71.3">C1</text>
<text x="66.5" y="71.3">C2</text>
<text x="23.9" y="72.2">C3</text>
<text x="23.9" y="74">105</text>
<text x="59.4" y="73.1">105</text>
<text x="66.5" y="73.1">105</text>
<text x="156.6" y="89.8">P11</text>
<text x="42.2" y="92.8">C25</text>
<text x="121" y="91.6">P10</text>
<text x="42" y="97.8">12p</text>
<text x="47.9" y="99.4">Y2</text>
<text x="47.9" y="101.2">32.768KHZ</text>
<text x="221.4" y="98.7">U5</text>
<text x="42.2" y="103.5">C26</text>
<text x="42.2" y="110.6">C15</text>
<text x="42.2" y="108.2">12p</text>
<text x="189.2" y="110.1">104</text>
<text x="189.2" y="108.3">C7</text>
<text x="196.3" y="110.1">104</text>
<text x="196.3" y="108.3">C11</text>
<text x="216.1" y="112.1">ACS722LLCTR-05AB-T</text>
<text x="42.2" y="115.3">22p</text>
<text x="47.9" y="117.2">Y1</text>
<text x="47.9" y="119">8MHZ</text>
<text x="156.6" y="118.3">MCU</text>
<text x="42.2" y="121.3">C14</text>
<text x="42.2" y="126">22p</text>
<text x="121" y="120.1">H1</text>
<text x="174.1" y="125.2">103</text>
<text x="174.1" y="123.5">C13</text>
<text x="181.2" y="125.2">0.1uF</text>
<text x="181.2" y="123.5">C21</text>
<text x="199" y="123.5">103</text>
<text x="199" y="121.7">C12</text>
<text x="41.1" y="135.2">P1</text>
<text x="64.2" y="135.2">P3</text>
<text x="82.7" y="140.4">SW1</text>
<text x="82.7" y="142.2">SW</text>
<text x="88.9" y="143">104</text>
<text x="88.9" y="141.3">C10</text>
<text x="254.2" y="139.7">MO2</text>
<text x="41.1" y="145.9">PRO01</text>
<text x="221.4" y="145">U8</text>
<text x="64.2" y="151.2">GPIO</text>
<text x="126.2" y="153.7">0.47uF</text>
<text x="126.2" y="152">C23</text>
<text x="184.8" y="152">103</text>
<text x="184.8" y="150.2">C22</text>
<text x="196.3" y="154.6">C24</text>
<text x="203.4" y="154.6">C27</text>
<text x="196.3" y="156.4">104</text>
<text x="203.4" y="156.4">104</text>
<text x="221.4" y="157.5">ACS722LLCTR-05AB-T</text>
<text x="29.2" y="166.4">UART1</text>
<text x="79.3" y="162.8">P4</text>
<text x="79.3" y="173.5">Encoder</text>
<text x="237.4" y="194">*</text>
<text x="237.4" y="195.7">*</text>
<text x="237.4" y="197.5">*</text>
<text x="197.4" y="202.9">C:\Users\Duong Minh Hieu\Desktop\stepmotor13_9_20\Stepmotor_schematic.SchDoc</text>
<text x="237.4" y="199.3">*</text>
<text x="237.4" y="201.1">*</text>
</g>
<g font-size="1.6" fill="#262626">
<text x="101.5" y="40.9">Vbat</text>
<text x="101.5" y="44.4">OSCIN2</text>
<text x="101.5" y="46.2">OSCOUT2</text>
<text x="101.5" y="48">OSCIN1</text>
<text x="207.2" y="48">BOOT0</text>
<text x="101.5" y="49.8">OSCOUT1</text>
<text x="101.5" y="51.5">RST</text>
<text x="210.7" y="53.3">AI0</text>
<text x="210.7" y="49.8">RX</text>
<text x="210.7" y="51.5">TX</text>
<text x="101.5" y="56.9">IA</text>
<text x="101.5" y="58.7">IB</text>
<text x="210.7" y="55.1">AI1</text>
<text x="210.7" y="56.9">BI1</text>
<text x="210.7" y="58.7">BI2</text>
<text x="101.5" y="64">CSN</text>
<text x="101.5" y="65.8">CLK</text>
<text x="207.2" y="60.5">SWCLK</text>
<text x="207.2" y="65.8">SWDIO</text>
<text x="230.6" y="64.9">GND</text>
<text x="101.5" y="67.6">MISO</text>
<text x="101.5" y="69.3">MOSI</text>
<text x="103.3" y="71.1">PB0</text>
<text x="207.2" y="71.1">PWM_CH3</text>
<text x="207.2" y="69.3">PWM_CH4</text>
<text x="103.3" y="72.9">PB1</text>
<text x="103.3" y="74.7">BOOT1</text>
<text x="103.3" y="76.5">PB10</text>
<text x="207.2" y="74.7">PWM_CH1</text>
<text x="207.2" y="72.9">PWM_CH2</text>
<text x="103.3" y="78.3">PB11</text>
<text x="207.2" y="78.3">nFAULT</text>
<text x="207.2" y="80">MOTOR_EN</text>
<text x="207.2" y="81.8">MOTOR_RST</text>
<text x="51.8" y="94.3">OSCIN2</text>
<text x="113.1" y="93.4">GND</text>
<text x="114" y="95.2">BI1a</text>
<text x="149.5" y="93.4">AI0</text>
<text x="149.5" y="95.2">AI1</text>
<text x="150.3" y="91.6">IA</text>
<text x="114" y="98.7">AI1a</text>
<text x="114" y="100.5">AI0a</text>
<text x="114" y="96.9">BI0a</text>
<text x="149.5" y="100.5">PWM_CH4</text>
<text x="149.5" y="96.9">BI1</text>
<text x="149.5" y="98.7">BI2</text>
<text x="50" y="104.9">OSCOUT2</text>
<text x="113.1" y="102.3">PWM_CH4a</text>
<text x="113.1" y="104.1">PWM_CH3a</text>
<text x="113.1" y="105.8">PWM_CH2a</text>
<text x="113.1" y="107.6">PWM_CH1a</text>
<text x="149.5" y="105.8">PWM_CH1</text>
<text x="149.5" y="104.1">PWM_CH2</text>
<text x="149.5" y="102.3">PWM_CH3</text>
<text x="184.1" y="102.3">IA</text>
<text x="50" y="112.1">OSCOUT1</text>
<text x="113.1" y="113">MOTOR_ENa</text>
<text x="113.1" y="111.2">nFAULTaa</text>
<text x="149.5" y="109.4">nFAULT</text>
<text x="149.5" y="111.2">MOTOR_EN</text>
<text x="149.5" y="113">MOTOR_RST</text>
<text x="113.1" y="114.7">MOTOR_RSTa</text>
<text x="150.3" y="114.7">IB</text>
<text x="51.8" y="122.7">OSCIN1</text>
<text x="126.4" y="127.2">BI1a</text>
<text x="126.4" y="129">BI0a</text>
<text x="126.4" y="130.8">AI1a</text>
<text x="238.3" y="130.8">MA+</text>
<text x="247.1" y="130.8">MA+</text>
<text x="90.9" y="136.1">RST</text>
<text x="126.4" y="134.3">PWM_CH4a</text>
<text x="126.4" y="136.1">PWM_CH3a</text>
<text x="126.4" y="137.9">PWM_CH2a</text>
<text x="126.4" y="132.5">AI0a</text>
<text x="162.8" y="137.9">MB-</text>
<text x="162.8" y="136.1">MA-</text>
<text x="247.1" y="132.5">MA-</text>
<text x="247.1" y="134.3">MB+</text>
<text x="247.1" y="136.1">MB-</text>
<text x="28.7" y="138.8">SWDIO</text>
<text x="28.7" y="140.6">SWCLK</text>
<text x="57.1" y="142.3">PB0</text>
<text x="126.4" y="139.7">PWM_CH1a</text>
<text x="126.4" y="143.2">nFAULTaa</text>
<text x="57.1" y="144.1">PB1</text>
<text x="57.1" y="145.9">PB10</text>
<text x="57.1" y="147.7">PB11</text>
<text x="126.4" y="145">MOTOR_ENa</text>
<text x="126.4" y="146.8">MOTOR_RSTa</text>
<text x="196.5" y="148.6">IB</text>
<text x="240.9" y="151.2">MB+</text>
<text x="43.8" y="159.3">RX</text>
<text x="43.8" y="161">TX</text>
<text x="72.2" y="164.6">CSN</text>
<text x="72.2" y="166.4">CLK</text>
<text x="72.2" y="168.1">MISO</text>
<text x="72.2" y="169.9">MOSI</text>
</g>
<g font-size="1.6">
<text x="119.6" y="41.7">VBAT</text>
<text x="197.9" y="40.9">48</text>
<text x="119.6" y="43.5">PC13/TAMPER-RTC</text>
<text x="119.6" y="45.3">PC14/OSC32_IN</text>
<text x="119.6" y="47.1">PC15/OSC32_OUT</text>
<text x="197.9" y="42.6">47</text>
<text x="197.9" y="44.4">46</text>
<text x="197.9" y="46.2">45</text>
<text x="197.9" y="48">44</text>
<text x="223.2" y="48">R8</text>
<text x="226.7" y="48">100K</text>
<text x="119.6" y="48.9">OSC_IN/PD0</text>
<text x="119.6" y="50.7">OSC_OUT/PD1</text>
<text x="119.6" y="52.4">NRST</text>
<text x="197.9" y="49.8">43</text>
<text x="197.9" y="51.5">42</text>
<text x="197.9" y="53.3">41</text>
<text x="119.6" y="54.2">VSSA</text>
<text x="119.6" y="56">VDDA</text>
<text x="119.6" y="57.8">PA0/WKUP/ USART2_CTS/ ADC12_IN0/ TIM2_CH1_ ETR</text>
<text x="119.6" y="59.6">PA1/USART2_RTS/ ADC12_IN1/ TIM2_CH2</text>
<text x="197.9" y="55.1">40</text>
<text x="197.9" y="56.9">39</text>
<text x="197.9" y="58.7">38</text>
<text x="34.4" y="65.8">VIN</text>
<text x="49.7" y="63.1">2</text>
<text x="119.6" y="61.3">PA2/USART2_TX/ ADC12_IN2/ TIM2_CH3</text>
<text x="119.6" y="63.1">PA3/USART2_RX/ ADC12_IN3/ TIM2_CH4</text>
<text x="119.6" y="64.9">PA4/SPI1_NSS/ USART2_CK/ ADC12_IN4</text>
<text x="197.9" y="60.5">37</text>
<text x="197.9" y="62.2">36</text>
<text x="197.9" y="64">35</text>
<text x="197.9" y="65.8">34</text>
<text x="40.8" y="67.5" transform="rotate(-90 40.8 67.5)">GND</text>
<text x="49.7" y="66.7">4</text>
<text x="119.6" y="66.7">PA/SPI1_SCK/ ADC12_IN5</text>
<text x="119.6" y="68.5">PA6/SPI1_MISO/ ADC12_IN6/ TIM3_CH1/TIM1_BKIN</text>
<text x="119.6" y="70.2">PA7/SPI1_MOSI/ ADC12_IN7/ TIM3_CH2/TIM1_CH1N</text>
<text x="197.9" y="67.6">33</text>
<text x="197.9" y="69.3">32</text>
<text x="197.9" y="71.1">31</text>
<text x="119.6" y="72">PB0/ADC12_IN8/ TIM3_CH3/TIM1_CH2N</text>
<text x="119.6" y="73.8">PB1/ADC12_IN9/ TIM3_CH4/TIM1_CH3N</text>
<text x="119.6" y="75.6">PB2/BOOT1</text>
<text x="119.6" y="77.4">PB10/I2C2_SCL/ USART3_TX/TIM2_CH3</text>
<text x="197.9" y="72.9">30</text>
<text x="197.9" y="74.7">29</text>
<text x="197.9" y="76.5">28</text>
<text x="98.9" y="81.8">R9</text>
<text x="119.6" y="79.1">PB11/I2C2_SDA/ USART3_RX/TIM2_CH4</text>
<text x="119.6" y="80.9">VSS_1</text>
<text x="119.6" y="82.7">VDD_1</text>
<text x="197.9" y="78.3">27</text>
<text x="197.9" y="80">26</text>
<text x="197.9" y="81.8">25</text>
<text x="98.9" y="85.4">100K</text>
<text x="122.3" y="94.3">1</text>
<text x="157.8" y="92.5">1</text>
<text x="157.8" y="94.3">2</text>
<text x="122.3" y="96.1">2</text>
<text x="122.3" y="97.8">2</text>
<text x="122.3" y="99.6">4</text>
<text x="122.3" y="101.4">5</text>
<text x="157.8" y="96.1">3</text>
<text x="157.8" y="97.8">4</text>
<text x="157.8" y="99.6">5</text>
<text x="157.8" y="101.4">6</text>
<text x="222.6" y="101.4">VCC</text>
<text x="233.5" y="100.5">1</text>
<text x="122.3" y="103.2">6</text>
<text x="122.3" y="104.9">7</text>
<text x="122.3" y="106.7">8</text>
<text x="157.8" y="103.2">7</text>
<text x="157.8" y="104.9">8</text>
<text x="157.8" y="106.7">9</text>
<text x="222.6" y="107.6">GND</text>
<text x="222.6" y="105.8">FILTER</text>
<text x="222.6" y="103.2">OUT</text>
<text x="233.5" y="102.3">2</text>
<text x="233.5" y="104.9">3</text>
<text x="233.5" y="106.7">4</text>
<text x="122.3" y="108.5">9</text>
<text x="122.3" y="110.3">10</text>
<text x="122.3" y="112.1">11</text>
<text x="122.3" y="113.9">12</text>
<text x="157.8" y="108.5">10</text>
<text x="157.8" y="110.3">11</text>
<text x="157.8" y="112.1">12</text>
<text x="157.8" y="113.9">13</text>
<text x="122.3" y="115.6">13</text>
<text x="122.3" y="117.4">14</text>
<text x="157.8" y="115.6">14</text>
<text x="186.4" y="121.7">R5</text>
<text x="87.8" y="131.5">R3</text>
<text x="255.5" y="131.7">1</text>
<text x="42.4" y="137.9">1</text>
<text x="65.5" y="137.9">1</text>
<text x="81.6" y="137.7" transform="rotate(-90 81.6 137.7)">2</text>
<text x="87.8" y="133.3">10K</text>
<text x="255.5" y="133.4">2</text>
<text x="255.5" y="135.2">3</text>
<text x="255.5" y="137">4</text>
<text x="42.4" y="139.7">2</text>
<text x="42.4" y="141.5">3</text>
<text x="42.4" y="143.2">4</text>
<text x="65.5" y="139.7">2</text>
<text x="65.5" y="141.5">3</text>
<text x="65.5" y="143.2">4</text>
<text x="159.8" y="141.5">10</text>
<text x="65.5" y="145">5</text>
<text x="65.5" y="146.8">6</text>
<text x="65.5" y="148.6">7</text>
<text x="168.6" y="149.3">R10</text>
<text x="175.7" y="149.3">R11</text>
<text x="222.6" y="149.5">OUT</text>
<text x="222.6" y="147.7">VCC</text>
<text x="233.5" y="146.8">1</text>
<text x="233.5" y="148.6">2</text>
<text x="168.6" y="151.1">200mR</text>
<text x="175.7" y="151.1">200mR</text>
<text x="222.6" y="153.9">GND</text>
<text x="222.6" y="152.1">FILTER</text>
<text x="233.5" y="151.2">3</text>
<text x="233.5" y="153">4</text>
<text x="157.4" y="161.9">R12</text>
<text x="80.6" y="165.5">1</text>
<text x="80.6" y="167.3">2</text>
<text x="157.4" y="164.6">50K</text>
<text x="80.6" y="169">3</text>
<text x="80.6" y="170.8">4</text>
<text x="132.4" y="171.2">390uF</text>
<text x="132.4" y="169.4">C28</text>
<text x="142.2" y="171.2">390uF</text>
<text x="142.2" y="169.4">C29</text>
<text x="157.4" y="171.7">30K</text>
<text x="157.4" y="169.1">R13</text>
<text x="193" y="194.9">Title</text>
<text x="193" y="198.4">Size:</text>
<text x="193" y="201.1">Date: 09-Dec-20</text>
<text x="193" y="202.9">File:</text>
<text x="205.4" y="198.4">Number:</text>
<text x="208.1" y="201.1">Time: 10:48:43 PM</text>
<text x="221.4" y="198.4">Revision:</text>
<text x="221.4" y="201.1">Sheet*</text>
<text x="227.4" y="201.1">of *</text>
</g>
<g font-size="1.6" fill="#4c4c4c">
<text x="220.3" y="56">AI1</text>
<text x="220.3" y="57.8">BI1</text>
<text x="220.3" y="59.6">BI2</text>
<text x="220.3" y="54.2">AI0</text>
<text x="220.3" y="70.2">PWM_CH4</text>
<text x="220.3" y="75.6">PWM_CH1</text>
<text x="220.3" y="73.8">PWM_CH2</text>
<text x="220.3" y="72">PWM_CH3</text>
<text x="220.3" y="79.1">nFAULT</text>
<text x="220.3" y="80.9">MOTOR_EN</text>
<text x="220.3" y="82.7">MOTOR_RST</text>
<text x="159.8" y="139.7">9</text>
</g>
<g font-size="1.6" fill="#292929">
<text x="141.8" y="122.7">GND</text>
<text x="159.8" y="121.9">1</text>
<text x="159.8" y="123.6">2</text>
<text x="141.8" y="131.7">AI1</text>
<text x="141.8" y="129.9">BI0</text>
<text x="141.8" y="128.1">BI1</text>
<text x="159.8" y="129">4</text>
<text x="159.8" y="127.2">3</text>
<text x="141.8" y="137">BIN1</text>
<text x="141.8" y="135.2">BIN2</text>
<text x="141.8" y="133.4">AI0</text>
<text x="159.8" y="137.9">8</text>
<text x="159.8" y="132.5">5</text>
<text x="159.8" y="134.3">6</text>
<text x="159.8" y="136.1">7</text>
<text x="141.8" y="142.3">DECAY</text>
<text x="141.8" y="140.6">AIN2</text>
<text x="141.8" y="138.8">AIN1</text>
<text x="159.8" y="143.2">11</text>
<text x="141.8" y="149.5">V3</text>
<text x="141.8" y="147.7">nRST</text>
<text x="141.8" y="145.9">nSLP</text>
<text x="141.8" y="144.1">nFLT</text>
<text x="150" y="149.5" transform="rotate(-90 150 149.5)">GND</text>
<text x="159.8" y="148.6">14</text>
<text x="159.8" y="146.8">13</text>
<text x="159.8" y="145">12</text>
</g>
<g font-size="1.4" fill="#0e0e0e">
<text x="140.6" y="119.2">U8</text>
<text x="131.7" y="152.2">DRV8841PWPR</text>
</g>
</svg>
